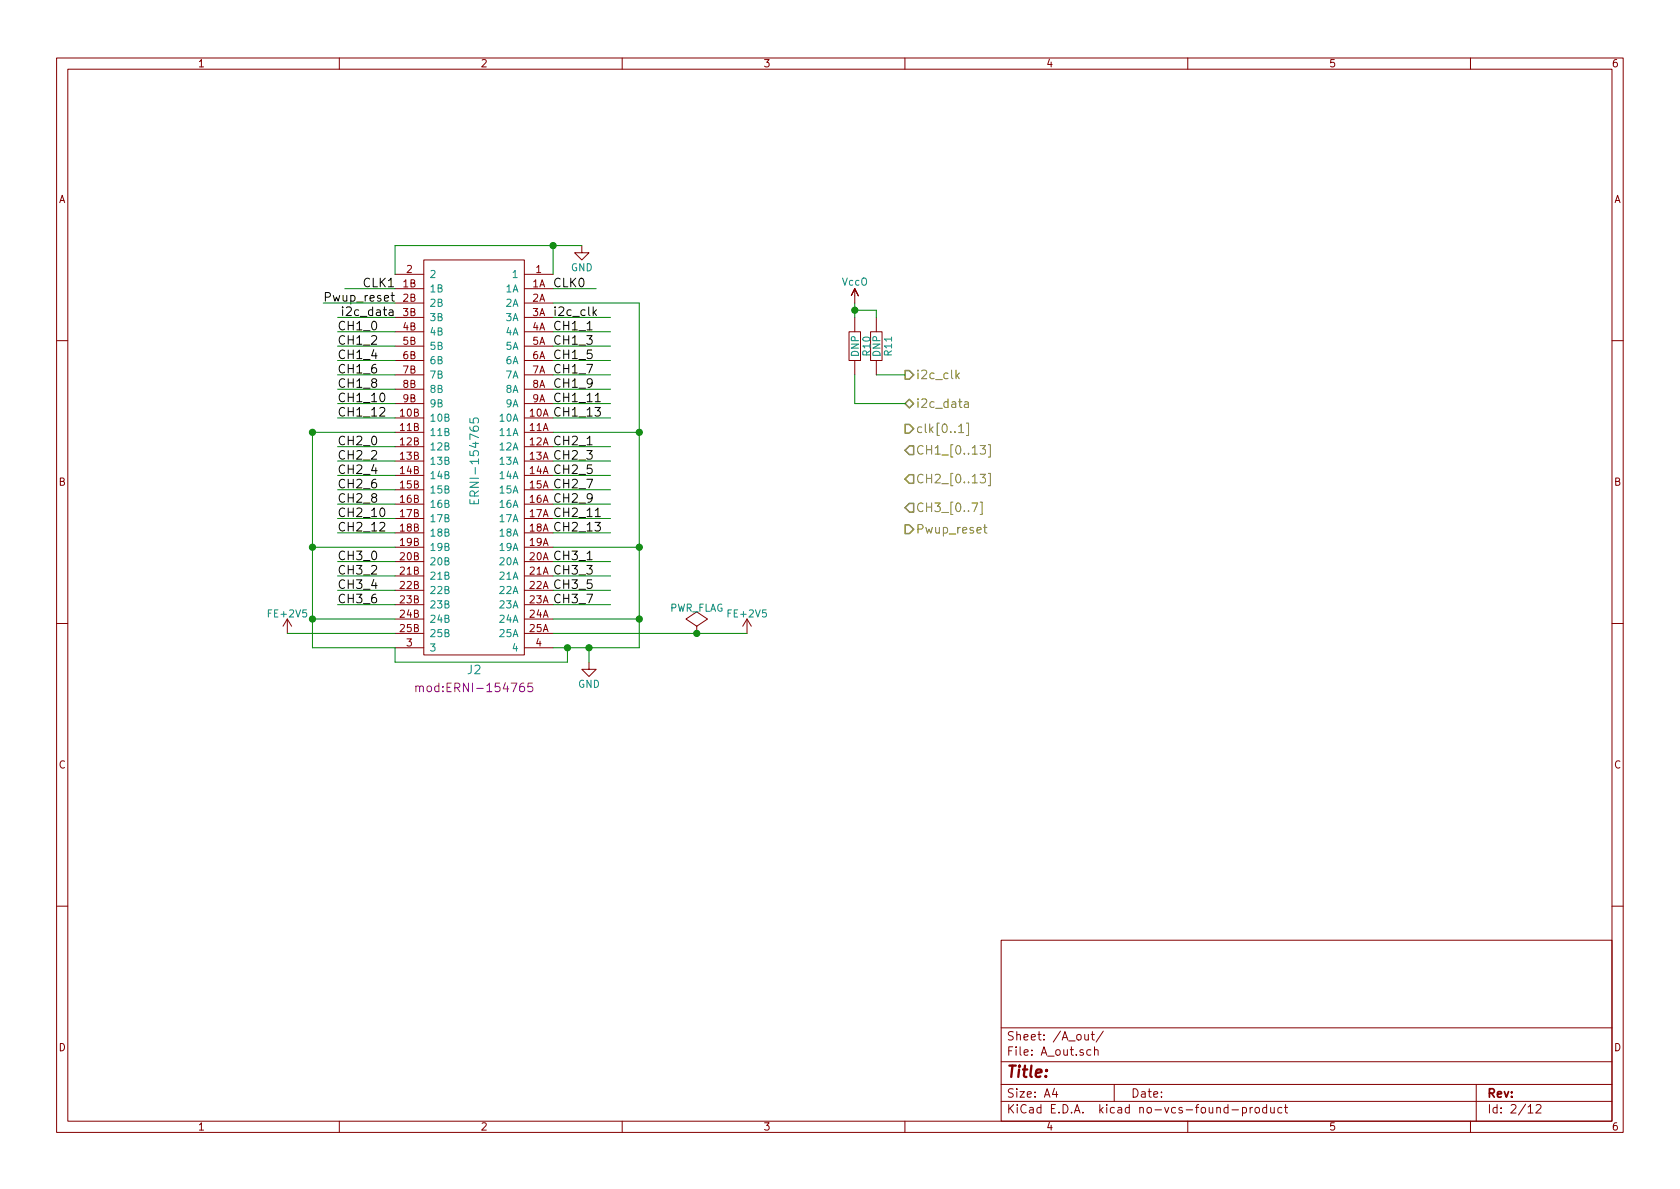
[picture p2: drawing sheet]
<svg xmlns="http://www.w3.org/2000/svg" width="297mm" height="210mm" viewBox="0 0 297 210" stroke-linecap="round" stroke-linejoin="round" font-family="sans-serif">
<g fill="none" stroke="#840000" stroke-width=".18">
<path d="M10 10.3h277v189.9h-277zM12 12.2h273v186.1h-273zM60 10.3v1.9M110 10.3v1.9M160 10.3v1.9M210 10.3v1.9M260 10.3v1.9M69.8 48.5h5.1M69.8 51h5.1M69.8 53.6h5.1M69.8 56.1h5.1M69.8 58.7h5.1"/>
<path d="M74.9 46h17.8v69.8h-17.8zM92.7 48.5h5.1M92.7 51h5.1M92.7 53.6h5.1M92.7 56.1h5.1M92.7 58.7h5.1M102.9 43.4v1.3h1.2l-1.2 1.3-1.3-1.3h1.3M150.1 58.7h2v5h-2zM151.1 51l-.6 1.3 .6-1.3 .7 1.3-.7-1.3v2.6M151.1 56.1v2.6M153.9 58.7h2.1v5h-2.1zM154.9 56.1v2.6"/>
<path d="M10 60.2h2M69.8 61.2h5.1M69.8 63.7h5.1M69.8 66.3h5.1M69.8 68.8h5.1M69.8 71.4h5.1M69.8 73.9h5.1M69.8 76.4h5.1M69.8 79h5.1M92.7 61.2h5.1M92.7 63.7h5.1M92.7 66.3h5.1"/>
<path d="M92.7 68.8h5.1M92.7 71.4h5.1M92.7 73.9h5.1M92.7 76.4h5.1M92.7 79h5.1M151.1 63.7v2.6M154.9 63.7v2.6M285 60.2h2M69.8 99.3h5.1M69.8 81.5h5.1M69.8 84.1h5.1M69.8 86.6h5.1"/>
<path d="M69.8 89.1h5.1M69.8 91.7h5.1M69.8 94.2h5.1M69.8 96.8h5.1M92.7 99.3h5.1M92.7 81.5h5.1M92.7 84.1h5.1M92.7 86.6h5.1M92.7 89.1h5.1M92.7 91.7h5.1M92.7 94.2h5.1M92.7 96.8h5.1"/>
<path d="M10 110.3h2M50.8 109.5l-.8 1.2M50.8 109.5v2.5M50.8 109.5l.8 1.2M69.8 114.5h5.1M69.8 101.8h5.1M69.8 104.4h5.1M69.8 106.9h5.1M69.8 109.5h5.1M69.8 112h5.1M92.7 114.5h5.1M92.7 101.8h5.1"/>
<path d="M92.7 104.4h5.1M92.7 106.9h5.1M92.7 109.5h5.1M92.7 112h5.1M104.1 117.1v1.3h1.3l-1.3 1.2-1.2-1.2h1.2M123.2 112h.1M123.2 110.7l1.9-1.2-1.9-1.3-1.9 1.3 1.9 1.2v1.3M132.1 109.5l-.8 1.2M132.1 109.5v2.5M132.1 109.5l.7 1.2M285 110.3h2M10 160.2h2"/>
<path d="M177 166.3h108v32h-108zM285 160.2h2M60 198.3v1.9M110 198.3v1.9M160 198.3v1.9M177 194.8h108M177 191.8h108M177 187.8h108M177 181.8h108M186.4 192.5l-.3 1h.9M186.8 193v1M191.8 182.9l.1 .9 .3 .1 .2-.1"/>
<path d="M192.4 182.9v1M192.9 185.7l-.5-.1-.2 .3v.6l.2 .1 .5-.1M192.9 182.9h.6M193.1 182.4v1.3l.4 .2M193.5 185.7l.2-.1 .4 .1 .1 .9M193.5 185.1v1.5M195.1 182.3l-1.3 2M197 191.8v3M210 198.3v1.9M217.8 196.3h1.2M219.7 195.9l.4-.1 .3 .3-.1 .6h-.6M219.7 195.8v1.5"/>
<path d="M221 195.8v1M221.5 195.8l-.5 .3M222 196l.2-.2 .4 .2 .1 .5-.1 .2-.4 .1-.2-.1zM224 195.9l-.5-.1-.3 .3 .1 .6 .2 .1 .5-.1M224 195.3v1.5M224.7 195.8v.9l.4 .1 .2-.1M225.3 195.8v1M226.6 195.9l-.4-.1-.3 .3 .1 .6 .2 .1 .4-.1M227.1 195.8h.6M227.3 195.3v1.3l.4 .2M260 198.3v1.9M261 191.8v6.5"/>
<path d="M270.2 195.8l.4-.5v1.5M270.2 196.8h.8M271.6 195.5l.2-.2h.4l.3 .5-1 1h1"/>
</g>
<path d="M60.6 54.8v1M105 55.2l.5 .6M105.5 54.8l-.6 .6M105.3 71h.8M105.3 91.4h.8" fill="none" stroke="#000" stroke-width=".18"/>
<g fill="none" stroke="#848400" stroke-width=".18">
<path d="M169.2 66.4l.4 .6M169.5 75.4l.5-.4v1.5M169.5 76.5h.9M169.6 66l-.6 .5M170.6 71.1h.5l.1 1M170.9 74.8h.3v2.2h-.3M171.2 71.4l-.5 .1a.3 .3 0 0 0-.2 .3 .3 .3 0 0 0 .2 .3l.5-.1M173.3 78.8h.9l-.5 .6h.4l.1 .2v.6l-.3 .1h-.4l-.2-.1M174.8 78.6h.3v2.2h-.3M171.9 88.9h1l-.7 1.6M173.3 83.9h.9l-.5 .5 .4 .1 .1 .2v.5l-.3 .2h-.4l-.2-.2M173.3 88.8h.4v2.2h-.4"/>
<path d="M173.9 93.3h.6M174.1 92.8v1.3l.4 .2M174.8 83.7h.3v2.2h-.3"/>
</g>
<path d="M160 71.4l.8-.8 .7 .8-.7 .7zM160 65.5h.8l.7 .8-.7 .8h-.8zM160 75.1h.8l.7 .7-.7 .8h-.8zM160.8 78.9h.7v1.5h-.7l-.8-.8zM160 92.8h.8l.7 .8-.7 .8h-.8zM160.8 83.9h.7v1.6h-.7l-.8-.8zM160.8 89h.7v1.5h-.7l-.8-.7z" fill="none" stroke="#848400" stroke-width=".25"/>
<path d="M83.1 74v.7l.7 .1-.1-.2v-.5l.2-.2h.4l.3 .3v.4l-.1 .2M83.1 88.3v.8h1.5v-.8M83.8 88.6v.5" fill="none" stroke="#008484" stroke-width=".18"/>
<path d="M73.5 121.5l.1-.1a.36 .36 0 0 1 .6 .1v.8M73.5 121.3v1M74.2 121.5a.35 .35 0 0 1 .3-.2 .35 .35 0 0 1 .4 .2v.8M94.1 120.8h-.7l-.1 .7 .2-.1 .6 .1 .1 .2v.3l-.3 .3h-.4l-.2-.1" fill="none" stroke="#840084" stroke-width=".18"/>
<g fill="none" stroke="#008400" stroke-width=".18">
<path d="M57.1 53.6h12.7M59.7 58.7h10.1M59.7 56.1h10.1M61 51h8.8M97.8 43.4v5.1M97.8 53.6h15.2v60.9h-15.2M97.8 51h7.6M97.8 58.7h10.1M97.8 56.1h10.1M102.9 43.4h-33.1v5.1M151.1 53.6v2.5M151.1 54.9h3.8v1.2"/>
<path d="M59.7 61.2h10.1M59.7 63.7h10.1M59.7 66.3h10.1M59.7 68.8h10.1M59.7 71.4h10.1M59.7 73.9h10.1M59.7 79h10.1M69.8 76.4h-14.6v38.1h14.6v2.6h30.5v-2.6M97.8 61.2h10.1M97.8 63.7h10.1M97.8 66.3h10.1M97.8 68.8h10.1"/>
<path d="M97.8 71.4h10.1M97.8 73.9h10.1M97.8 79h10.1M97.8 76.4h15.2M151.1 66.3v5.1h8.9M154.9 66.3h5.1M55.2 96.8h14.6M59.7 81.5h10.1M59.7 84.1h10.1M59.7 86.6h10.1M59.7 89.1h10.1M59.7 91.7h10.1"/>
<path d="M59.7 94.2h10.1M59.7 99.3h10.1M97.8 81.5h10.1M97.8 84.1h10.1M97.8 86.6h10.1M97.8 89.1h10.1M97.8 91.7h10.1M97.8 94.2h10.1M97.8 99.3h10.1M97.8 96.8h15.2M50.8 112h19M55.2 109.5h14.6"/>
<path d="M59.7 101.8h10.1M59.7 104.4h10.1M59.7 106.9h10.1M97.8 101.8h10.1M97.8 104.4h10.1M97.8 106.9h10.1M97.8 109.5h15.2M97.8 112h34.3M104.1 114.5v2.6"/>
</g>
<g fill="#008400" stroke="#008400" stroke-width=".25">
<circle cx="97.8" cy="43.4" r=".51"/>
<circle cx="100.3" cy="114.5" r=".51"/>
<circle cx="104.1" cy="114.5" r=".51"/>
<circle cx="113" cy="109.5" r=".51"/>
<circle cx="113" cy="76.4" r=".51"/>
<circle cx="113" cy="96.8" r=".51"/>
<circle cx="55.2" cy="109.5" r=".51"/>
<circle cx="55.2" cy="96.8" r=".51"/>
<circle cx="55.2" cy="76.4" r=".51"/>
<circle cx="123.2" cy="112" r=".51"/>
<circle cx="151.1" cy="54.9" r=".51"/>
</g>
<text font-size="2.8" fill="#840000" x="178" y="190.5">Title:</text>
<g font-size="2.1">
<text x="57.9" y="53.3">Pwup_reset</text>
<text x="64.3" y="50.8">CLK1</text>
<text x="97.8" y="50.8">CLK0</text>
<text x="59.7" y="58.4">CH1_0</text>
<text x="61.4" y="55.9">i2c_data</text>
<text x="97.8" y="58.4">CH1_1</text>
<text x="97.8" y="55.9">i2c_clk</text>
<text x="59.7" y="61">CH1_2</text>
<text x="59.7" y="63.5">CH1_4</text>
<text x="97.8" y="61">CH1_3</text>
<text x="97.8" y="63.5">CH1_5</text>
<text x="59.7" y="66">CH1_6</text>
<text x="59.7" y="68.6">CH1_8</text>
<text x="59.7" y="71.1">CH1_10</text>
<text x="97.8" y="66">CH1_7</text>
<text x="97.8" y="68.6">CH1_9</text>
<text x="97.8" y="71.1">CH1_11</text>
<text x="59.7" y="73.7">CH1_12</text>
<text x="97.8" y="73.7">CH1_13</text>
<text x="59.7" y="78.7">CH2_0</text>
<text x="59.7" y="81.3">CH2_2</text>
<text x="59.7" y="83.8">CH2_4</text>
<text x="97.8" y="78.7">CH2_1</text>
<text x="97.8" y="81.3">CH2_3</text>
<text x="97.8" y="83.8">CH2_5</text>
<text x="59.7" y="86.4">CH2_6</text>
<text x="59.7" y="88.9">CH2_8</text>
<text x="97.8" y="86.4">CH2_7</text>
<text x="97.8" y="88.9">CH2_9</text>
<text x="59.7" y="91.4">CH2_10</text>
<text x="59.7" y="94">CH2_12</text>
<text x="97.8" y="91.4">CH2_11</text>
<text x="97.8" y="94">CH2_13</text>
<text x="59.7" y="99.1">CH3_0</text>
<text x="59.7" y="101.6">CH3_2</text>
<text x="97.8" y="99.1">CH3_1</text>
<text x="97.8" y="101.6">CH3_3</text>
<text x="59.7" y="104.1">CH3_4</text>
<text x="59.7" y="106.7">CH3_6</text>
<text x="97.8" y="104.1">CH3_5</text>
<text x="97.8" y="106.7">CH3_7</text>
</g>
<g font-size="2.1" fill="#848400">
<text x="162" y="67.1">i2c_clk</text>
<text x="162" y="72.1">i2c_data</text>
<text x="162" y="76.6">clk[0..1]</text>
<text x="162" y="80.4">CH1_[0..13]</text>
<text x="162" y="85.5">CH2_[0..13]</text>
<text x="162" y="90.5">CH3_[0..7]</text>
<text x="162" y="94.4">Pwup_reset</text>
</g>
<g font-size="2.1" fill="#008484">
<text x="84.7" y="88" transform="rotate(-90 84.7 88)">ERNI-154765</text>
<text x="82.7" y="119.2">J2</text>
</g>
<text font-size="2.1" fill="#840084" x="74.8" y="122.4">mod:ERNI-154765</text>
<g font-size="2.1" fill="#840000">
<text x="178" y="184">Sheet: /A_out/</text>
<text x="178" y="186.7">File: A_out.sch</text>
<text x="178" y="196.9">KiCad E.D.A. kicad no-vcs-found-product</text>
<text x="178" y="194.1">Size: A4</text>
<text x="200" y="194.1">Date:</text>
<text x="263" y="194.1">Rev:</text>
<text x="263" y="196.9">Id: 2/12</text>
</g>
<g font-size="1.8" fill="#840000">
<text x="35" y="11.9">1</text>
<text x="85" y="11.9">2</text>
<text x="135" y="11.9">3</text>
<text x="185" y="11.9">4</text>
<text x="235" y="11.9">5</text>
<text x="285" y="11.9">6</text>
<text x="10.4" y="35.9">A</text>
<text x="285.4" y="35.9">A</text>
<text x="71.3" y="50.8">1B</text>
<text x="71.3" y="53.3">2B</text>
<text x="71.9" y="48.3">2</text>
<text x="94.1" y="50.8">1A</text>
<text x="94.1" y="53.3">2A</text>
<text x="94.8" y="48.3">1</text>
<text x="71.3" y="55.9">3B</text>
<text x="71.3" y="58.4">4B</text>
<text x="94.1" y="55.9">3A</text>
<text x="94.1" y="58.4">4A</text>
<text x="71.3" y="61">5B</text>
<text x="71.3" y="63.5">6B</text>
<text x="94.1" y="61">5A</text>
<text x="94.1" y="63.5">6A</text>
<text x="71.3" y="66">7B</text>
<text x="71.3" y="68.6">8B</text>
<text x="71.3" y="71.1">9B</text>
<text x="94.1" y="66">7A</text>
<text x="94.1" y="68.6">8A</text>
<text x="94.1" y="71.1">9A</text>
<text x="70.8" y="73.7">10B</text>
<text x="70.8" y="76.2">11B</text>
<text x="93.6" y="73.7">10A</text>
<text x="93.6" y="76.2">11A</text>
<text x="70.8" y="78.7">12B</text>
<text x="70.8" y="81.3">13B</text>
<text x="70.8" y="83.8">14B</text>
<text x="93.6" y="78.7">12A</text>
<text x="93.6" y="81.3">13A</text>
<text x="93.6" y="83.8">14A</text>
<text x="10.4" y="85.9">B</text>
<text x="70.8" y="86.4">15B</text>
<text x="70.8" y="88.9">16B</text>
<text x="93.6" y="86.4">15A</text>
<text x="93.6" y="88.9">16A</text>
<text x="285.4" y="85.9">B</text>
<text x="70.8" y="91.4">17B</text>
<text x="70.8" y="94">18B</text>
<text x="93.6" y="91.4">17A</text>
<text x="93.6" y="94">18A</text>
<text x="70.8" y="99.1">20B</text>
<text x="70.8" y="101.6">21B</text>
<text x="70.8" y="96.5">19B</text>
<text x="93.6" y="99.1">20A</text>
<text x="93.6" y="101.6">21A</text>
<text x="93.6" y="96.5">19A</text>
<text x="70.8" y="104.1">22B</text>
<text x="70.8" y="106.7">23B</text>
<text x="93.6" y="104.1">22A</text>
<text x="93.6" y="106.7">23A</text>
<text x="70.8" y="109.2">24B</text>
<text x="70.8" y="111.8">25B</text>
<text x="93.6" y="109.2">24A</text>
<text x="93.6" y="111.8">25A</text>
<text x="71.9" y="114.3">3</text>
<text x="94.8" y="114.3">4</text>
<text x="10.4" y="135.9">C</text>
<text x="285.4" y="135.9">C</text>
<text x="10.4" y="185.9">D</text>
<text x="285.4" y="185.9">D</text>
<text x="35" y="199.9">1</text>
<text x="85" y="199.9">2</text>
<text x="135" y="199.9">3</text>
<text x="185" y="199.9">4</text>
<text x="235" y="199.9">5</text>
<text x="285" y="199.9">6</text>
</g>
<g font-size="1.8" fill="#008484">
<text x="100.9" y="47.9">GND</text>
<text x="75.9" y="49.1">2</text>
<text x="75.9" y="51.7">1B</text>
<text x="89.4" y="51.7">1A</text>
<text x="90.7" y="49.1">1</text>
<text x="148.9" y="50.5">VccO</text>
<text x="75.9" y="54.2">2B</text>
<text x="75.9" y="56.8">3B</text>
<text x="75.9" y="59.3">4B</text>
<text x="89.4" y="54.2">2A</text>
<text x="89.4" y="56.8">3A</text>
<text x="89.4" y="59.3">4A</text>
<text x="75.9" y="61.8">5B</text>
<text x="75.9" y="64.4">6B</text>
<text x="89.4" y="61.8">5A</text>
<text x="89.4" y="64.4">6A</text>
<text x="151.8" y="63.1" transform="rotate(-90 151.8 63.1)">DNP</text>
<text x="153.9" y="62.8" transform="rotate(-90 153.9 62.8)">R10</text>
<text x="155.7" y="63.1" transform="rotate(-90 155.7 63.1)">DNP</text>
<text x="157.7" y="62.8" transform="rotate(-90 157.7 62.8)">R11</text>
<text x="75.9" y="66.9">7B</text>
<text x="75.9" y="69.5">8B</text>
<text x="89.4" y="66.9">7A</text>
<text x="89.4" y="69.5">8A</text>
<text x="75.9" y="72">9B</text>
<text x="75.9" y="74.5">10B</text>
<text x="75.9" y="77.1">11B</text>
<text x="88.4" y="74.5">10A</text>
<text x="88.4" y="77.1">11A</text>
<text x="89.4" y="72">9A</text>
<text x="75.9" y="79.6">12B</text>
<text x="75.9" y="82.2">13B</text>
<text x="88.4" y="79.6">12A</text>
<text x="88.4" y="82.2">13A</text>
<text x="75.9" y="84.7">14B</text>
<text x="75.9" y="87.2">15B</text>
<text x="75.9" y="89.8">16B</text>
<text x="88.4" y="84.7">14A</text>
<text x="88.4" y="87.2">15A</text>
<text x="88.4" y="89.8">16A</text>
<text x="75.9" y="92.3">17B</text>
<text x="75.9" y="94.9">18B</text>
<text x="88.4" y="92.3">17A</text>
<text x="88.4" y="94.9">18A</text>
<text x="75.9" y="99.9">20B</text>
<text x="75.9" y="97.4">19B</text>
<text x="88.4" y="99.9">20A</text>
<text x="88.4" y="97.4">19A</text>
<text x="75.9" y="102.5">21B</text>
<text x="75.9" y="105">22B</text>
<text x="75.9" y="107.6">23B</text>
<text x="88.4" y="102.5">21A</text>
<text x="88.4" y="105">22A</text>
<text x="88.4" y="107.6">23A</text>
<text x="47.6" y="109.2">FE+2V5</text>
<text x="75.9" y="110.1">24B</text>
<text x="75.9" y="112.6">25B</text>
<text x="88.4" y="110.1">24A</text>
<text x="88.4" y="112.6">25A</text>
<text x="118.2" y="108.1">PWR_FLAG</text>
<text x="128.9" y="109.2">FE+2V5</text>
<text x="75.9" y="115.2">3</text>
<text x="90.7" y="115.2">4</text>
<text x="102.2" y="121.6">GND</text>
</g>
</svg>
